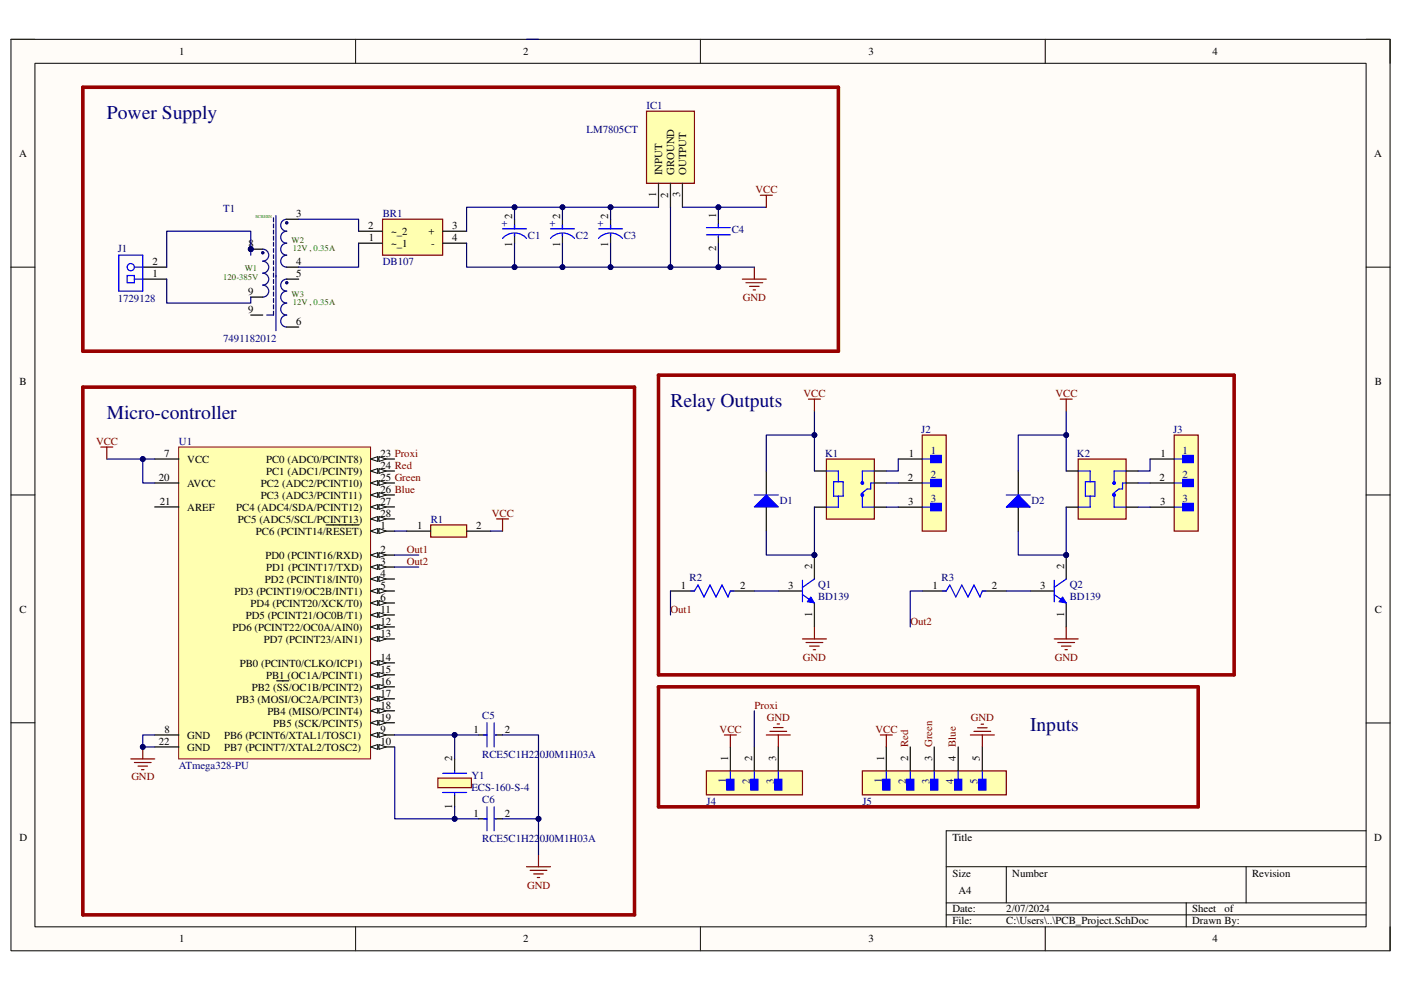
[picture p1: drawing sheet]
<svg xmlns="http://www.w3.org/2000/svg" width="297mm" height="210mm" viewBox="0 0 297 210" stroke-linecap="round" stroke-linejoin="round" font-family="sans-serif">
<path d="M2.3 8.3h292.4v193.3h-292.4z" fill-rule="evenodd" fill="#fffcf8"/>
<path d="M2.3 8.3h292.4v193.3h-292.4z" fill="none" stroke="#000" stroke-width=".21"/>
<path d="M7.4 13.4h282.2v183.1h-282.2z" fill-rule="evenodd" fill="#fffcf8"/>
<g fill="none" stroke="#000" stroke-width=".21">
<path d="M2.3 8.3h5.1M7.4 13.4h282.2v183.1h-282.2zM75.4 8.3v5.1M148.5 8.3v5.1M221.6 8.3v5.1M289.6 8.3h5.1v5.1M2.3 56.6h5.1M289.6 56.6h5.1M2.3 104.9h5.1M289.6 104.9h5.1M2.3 153.2h5.1M289.6 153.3h5.1"/>
<path d="M289.6 176.1h-89v20.4M75.4 196.5v5.1M148.5 196.5v5.1M200.6 183.8h89M200.6 191.4h89M200.6 194h89M213.4 183.8v7.6M221.6 196.5v5.1M251.5 191.4v5.1M264.2 183.8v7.6M294.7 196.5v5.1"/>
</g>
<circle cx="53.2" cy="52.8" r=".51" fill="#000080"/>
<circle cx="53.2" cy="52.8" r=".51" fill="none" stroke="#000080" stroke-width=".21"/>
<path d="M60.8 46.5a1.27 1.27 0 0 0-1.3 1.3 1.27 1.27 0 0 0 1.3 1.2 1.27 1.27 0 0 0-1.3 1.3 1.27 1.27 0 0 0 1.3 1.3 1.27 1.27 0 0 0-1.3 1.2 1.27 1.27 0 0 0 1.3 1.3 1.27 1.27 0 0 0-1.3 1.3 1.27 1.27 0 0 0 1.3 1.2" fill="none" stroke="#0c0087" stroke-width=".26"/>
<path d="M53.2 52.8h2.5" fill="none" stroke="#000" stroke-width=".26"/>
<circle cx="53.2" cy="52.8" r=".51" fill="#000080"/>
<circle cx="53.2" cy="52.8" r=".51" fill="none" stroke="#000080" stroke-width=".21"/>
<path d="M60.8 46.5h2.5M60.8 56.6h2.5M60.8 59.2h2.5M53.2 63h2.5M53.2 66.8h2.5M60.8 69.3h2.5" fill="none" stroke="#000" stroke-width=".26"/>
<path d="M55.7 52.8a1.27 1.27 0 0 1 1.3 1.3 1.27 1.27 0 0 1-1.3 1.3 1.27 1.27 0 0 1 1.3 1.2 1.27 1.27 0 0 1-1.3 1.3 1.27 1.27 0 0 1 1.3 1.3 1.27 1.27 0 0 1-1.3 1.3 1.27 1.27 0 0 1 1.3 1.2 1.27 1.27 0 0 1-1.3 1.3M60.8 59.2a1.27 1.27 0 0 0-1.3 1.3 1.27 1.27 0 0 0 1.3 1.2 1.27 1.27 0 0 0-1.3 1.3 1.27 1.27 0 0 0 1.3 1.3 1.27 1.27 0 0 0-1.3 1.2 1.27 1.27 0 0 0 1.3 1.3 1.27 1.27 0 0 0-1.3 1.3 1.27 1.27 0 0 0 1.3 1.2" fill="none" stroke="#0c0087" stroke-width=".26"/>
<g fill="none" stroke="#000080" stroke-width=".26">
<path d="M55.6 53.4h.2v.3h-.2zM58 46.2v.8M58 47.5v.8M58 48.8v.8M58 50.1v.8M58 51.4v.8M58 52.7v.8M58 54v.8M58 55.3v.8M58 56.6v.8M58 57.9v.9M58 59.3v.8"/>
<path d="M58.5 45.7v24.4M58 60.6v.8M58 61.9v.9M58 63.3v.8M58 64.6v.9M58 66v.8h-1.4"/>
<circle cx="55.7" cy="53.6" r=".21"/>
<circle cx="60.8" cy="59.9" r=".21"/>
<circle cx="60.8" cy="47.2" r=".21"/>
</g>
<path d="M81.1 46.5h12.7v7.6h-12.7z" fill-rule="evenodd" fill="#ffffb0"/>
<path d="M81.1 46.5h12.7v7.6h-12.7z" fill="none" stroke="#800000" stroke-width=".25"/>
<path d="M76 51.6h5.1M76 49h5.1" fill="none" stroke="#000" stroke-width=".26"/>
<path d="M93.8 51.6h5.1M93.8 49h5.1M109.1 46.5v2M109.1 49.5v2.1M119.2 46.5v2M119.2 49.5v2.1M129.5 46.5v2M129.5 49.5v2.1" fill="none" stroke="#000" stroke-width=".25"/>
<path d="M106.5 50.5l1-.7 1.3-.4 1.5 .2 .8 .4 .5 .5M106.5 48.5h5.1M109.1 47.8v.7M109.1 49.5v.5M116.7 50.5l1.2-.8 1-.3 1.6 .2 .8 .4 .5 .5M116.7 48.5h5.1M119.2 47.8v.7M119.2 49.5v.5M126.9 50.5l.8-.6 1.4-.5 1.6 .2 1.3 .9M126.9 48.5h5.1M129.5 47.8v.7M129.5 49.5v.5" fill="none" stroke="#00f" stroke-width=".25"/>
<path d="M137.1 23.6h10.1v15.3h-10.1z" fill-rule="evenodd" fill="#ffffb0"/>
<path d="M137.1 23.6h10.1v15.3h-10.1z" fill="none" stroke="#800000" stroke-width=".25"/>
<path d="M139.6 38.9v5M142.2 38.9v5M144.7 38.9v5M152.3 46.5v1.8M152.3 50v1.6" fill="none" stroke="#000" stroke-width=".25"/>
<path d="M149.8 48.3h5.1M149.8 49.8h5.1M152.3 47.5v.8M152.3 50v.3" fill="none" stroke="#00f" stroke-width=".25"/>
<path d="M30.3 59.2h5M30.3 56.6h5" fill="none" stroke="#000" stroke-width=".26"/>
<path d="M25.2 54.1h5.1v7.6h-5.1zM28.5 56.6h1.8M28.5 59.2h1.8" fill="none" stroke="#00f" stroke-width=".26"/>
<circle cx="27.7" cy="56.6" r=".76" fill="#fff"/>
<g fill="none" stroke="#00f" stroke-width=".26">
<path d="M27 58.4h1.5v1.5h-1.5z"/>
<circle cx="27.7" cy="56.6" r=".76"/>
</g>
<path d="M37.9 94.8h40.7v66.1h-40.7z" fill-rule="evenodd" fill="#ffffb0"/>
<path d="M37.9 94.8h40.7v66.1h-40.7z" fill="none" stroke="#800000" stroke-width=".21"/>
<path d="M78.6 112.6h5" fill="none" stroke="#000" stroke-width=".25"/>
<path d="M78.6 112.6l1.5-.5v1z" fill="#f8fcff"/>
<path d="M78.6 112.6l1.5-.5v1z" fill="none" stroke="#000" stroke-width=".21"/>
<path d="M80.3 112.1l1.6 .5-1.6 .5z" fill="#f8fcff"/>
<path d="M80.3 112.1l1.6 .5-1.6 .5z" fill="none" stroke="#000" stroke-width=".21"/>
<path d="M69.1 111.3h7M78.6 117.7h5" fill="none" stroke="#000" stroke-width=".25"/>
<path d="M78.6 117.7l1.5-.5v1z" fill="#f8fcff"/>
<path d="M78.6 117.7l1.5-.5v1z" fill="none" stroke="#000" stroke-width=".21"/>
<path d="M80.3 117.2l1.6 .5-1.6 .5z" fill="#f8fcff"/>
<path d="M80.3 117.2l1.6 .5-1.6 .5z" fill="none" stroke="#000" stroke-width=".21"/>
<path d="M78.6 120.2h5" fill="none" stroke="#000" stroke-width=".25"/>
<path d="M78.6 120.2l1.5-.5v1z" fill="#f8fcff"/>
<path d="M78.6 120.2l1.5-.5v1z" fill="none" stroke="#000" stroke-width=".21"/>
<path d="M80.3 119.7l1.6 .5-1.6 .5z" fill="#f8fcff"/>
<path d="M80.3 119.7l1.6 .5-1.6 .5z" fill="none" stroke="#000" stroke-width=".21"/>
<path d="M78.6 122.8h5" fill="none" stroke="#000" stroke-width=".25"/>
<path d="M78.6 122.8l1.5-.5v1z" fill="#f8fcff"/>
<path d="M78.6 122.8l1.5-.5v1z" fill="none" stroke="#000" stroke-width=".21"/>
<path d="M80.3 122.3l1.6 .5-1.6 .5z" fill="#f8fcff"/>
<path d="M80.3 122.3l1.6 .5-1.6 .5z" fill="none" stroke="#000" stroke-width=".21"/>
<path d="M78.6 125.3h5" fill="none" stroke="#000" stroke-width=".25"/>
<path d="M78.6 125.3l1.5-.5v1z" fill="#f8fcff"/>
<path d="M78.6 125.3l1.5-.5v1z" fill="none" stroke="#000" stroke-width=".21"/>
<path d="M80.3 124.8l1.6 .5-1.6 .5z" fill="#f8fcff"/>
<path d="M80.3 124.8l1.6 .5-1.6 .5z" fill="none" stroke="#000" stroke-width=".21"/>
<path d="M78.6 127.8h5" fill="none" stroke="#000" stroke-width=".25"/>
<path d="M78.6 127.8l1.5-.5v1.1z" fill="#f8fcff"/>
<path d="M78.6 127.8l1.5-.5v1.1z" fill="none" stroke="#000" stroke-width=".21"/>
<path d="M80.3 127.3l1.6 .5-1.6 .6z" fill="#f8fcff"/>
<path d="M80.3 127.3l1.6 .5-1.6 .6z" fill="none" stroke="#000" stroke-width=".21"/>
<path d="M32.8 97.3h5.1M32.8 155.8h5.1M78.6 155.8h5" fill="none" stroke="#000" stroke-width=".25"/>
<path d="M78.6 155.8l1.5-.5v1z" fill="#f8fcff"/>
<path d="M78.6 155.8l1.5-.5v1z" fill="none" stroke="#000" stroke-width=".21"/>
<path d="M80.3 155.3l1.6 .5-1.6 .5z" fill="#f8fcff"/>
<path d="M80.3 155.3l1.6 .5-1.6 .5z" fill="none" stroke="#000" stroke-width=".21"/>
<path d="M78.6 158.4h5" fill="none" stroke="#000" stroke-width=".25"/>
<path d="M78.6 158.4l1.5-.5v1z" fill="#f8fcff"/>
<path d="M78.6 158.4l1.5-.5v1z" fill="none" stroke="#000" stroke-width=".21"/>
<path d="M80.3 157.9l1.6 .5-1.6 .5z" fill="#f8fcff"/>
<path d="M80.3 157.9l1.6 .5-1.6 .5z" fill="none" stroke="#000" stroke-width=".21"/>
<path d="M78.6 130.4h5" fill="none" stroke="#000" stroke-width=".25"/>
<path d="M78.6 130.4l1.5-.5v1z" fill="#f8fcff"/>
<path d="M78.6 130.4l1.5-.5v1z" fill="none" stroke="#000" stroke-width=".21"/>
<path d="M80.3 129.9l1.6 .5-1.6 .5z" fill="#f8fcff"/>
<path d="M80.3 129.9l1.6 .5-1.6 .5z" fill="none" stroke="#000" stroke-width=".21"/>
<path d="M78.6 132.9h5" fill="none" stroke="#000" stroke-width=".25"/>
<path d="M78.6 132.9l1.5-.5v1z" fill="#f8fcff"/>
<path d="M78.6 132.9l1.5-.5v1z" fill="none" stroke="#000" stroke-width=".21"/>
<path d="M80.3 132.4l1.6 .5-1.6 .5z" fill="#f8fcff"/>
<path d="M80.3 132.4l1.6 .5-1.6 .5z" fill="none" stroke="#000" stroke-width=".21"/>
<path d="M78.6 135.5h5" fill="none" stroke="#000" stroke-width=".25"/>
<path d="M78.6 135.5l1.5-.5v1z" fill="#f8fcff"/>
<path d="M78.6 135.5l1.5-.5v1z" fill="none" stroke="#000" stroke-width=".21"/>
<path d="M80.3 135l1.6 .5-1.6 .5z" fill="#f8fcff"/>
<path d="M80.3 135l1.6 .5-1.6 .5z" fill="none" stroke="#000" stroke-width=".21"/>
<path d="M78.6 140.5h5" fill="none" stroke="#000" stroke-width=".25"/>
<path d="M78.6 140.5l1.5-.5v1.1z" fill="#f8fcff"/>
<path d="M78.6 140.5l1.5-.5v1.1z" fill="none" stroke="#000" stroke-width=".21"/>
<path d="M80.3 140l1.6 .5-1.6 .6z" fill="#f8fcff"/>
<path d="M80.3 140l1.6 .5-1.6 .6z" fill="none" stroke="#000" stroke-width=".21"/>
<path d="M78.6 143.1h5" fill="none" stroke="#000" stroke-width=".25"/>
<path d="M78.6 143.1l1.5-.5v1z" fill="#f8fcff"/>
<path d="M78.6 143.1l1.5-.5v1z" fill="none" stroke="#000" stroke-width=".21"/>
<path d="M80.3 142.6l1.6 .5-1.6 .5z" fill="#f8fcff"/>
<path d="M80.3 142.6l1.6 .5-1.6 .5z" fill="none" stroke="#000" stroke-width=".21"/>
<path d="M78.6 145.6h5" fill="none" stroke="#000" stroke-width=".25"/>
<path d="M78.6 145.6l1.5-.5v1z" fill="#f8fcff"/>
<path d="M78.6 145.6l1.5-.5v1z" fill="none" stroke="#000" stroke-width=".21"/>
<path d="M80.3 145.1l1.6 .5-1.6 .5z" fill="#f8fcff"/>
<path d="M80.3 145.1l1.6 .5-1.6 .5z" fill="none" stroke="#000" stroke-width=".21"/>
<path d="M58.7 144.4h2.5M78.6 148.2h5" fill="none" stroke="#000" stroke-width=".25"/>
<path d="M78.6 148.2l1.5-.5v1z" fill="#f8fcff"/>
<path d="M78.6 148.2l1.5-.5v1z" fill="none" stroke="#000" stroke-width=".21"/>
<path d="M80.3 147.7l1.6 .5-1.6 .5z" fill="#f8fcff"/>
<path d="M80.3 147.7l1.6 .5-1.6 .5z" fill="none" stroke="#000" stroke-width=".21"/>
<path d="M78.6 150.7h5" fill="none" stroke="#000" stroke-width=".25"/>
<path d="M78.6 150.7l1.5-.5v1z" fill="#f8fcff"/>
<path d="M78.6 150.7l1.5-.5v1z" fill="none" stroke="#000" stroke-width=".21"/>
<path d="M80.3 150.2l1.6 .5-1.6 .5z" fill="#f8fcff"/>
<path d="M80.3 150.2l1.6 .5-1.6 .5z" fill="none" stroke="#000" stroke-width=".21"/>
<path d="M78.6 153.2h5" fill="none" stroke="#000" stroke-width=".25"/>
<path d="M78.6 153.2l1.5-.5v1.1z" fill="#f8fcff"/>
<path d="M78.6 153.2l1.5-.5v1.1z" fill="none" stroke="#000" stroke-width=".21"/>
<path d="M80.3 152.7l1.6 .5-1.6 .6z" fill="#f8fcff"/>
<path d="M80.3 152.7l1.6 .5-1.6 .6z" fill="none" stroke="#000" stroke-width=".21"/>
<path d="M78.6 97.3h5M32.8 102.4h5.1M32.8 107.5h5.1M32.8 158.4h5.1" fill="none" stroke="#000" stroke-width=".25"/>
<path d="M78.6 97.3l1.5-.5v1z" fill="#f8fcff"/>
<path d="M78.6 97.3l1.5-.5v1z" fill="none" stroke="#000" stroke-width=".21"/>
<path d="M80.3 96.8l1.6 .5-1.6 .5z" fill="#f8fcff"/>
<path d="M80.3 96.8l1.6 .5-1.6 .5z" fill="none" stroke="#000" stroke-width=".21"/>
<path d="M78.6 99.9h5" fill="none" stroke="#000" stroke-width=".25"/>
<path d="M78.6 99.9l1.5-.5v1z" fill="#f8fcff"/>
<path d="M78.6 99.9l1.5-.5v1z" fill="none" stroke="#000" stroke-width=".21"/>
<path d="M80.3 99.4l1.6 .5-1.6 .5z" fill="#f8fcff"/>
<path d="M80.3 99.4l1.6 .5-1.6 .5z" fill="none" stroke="#000" stroke-width=".21"/>
<path d="M78.6 102.4h5" fill="none" stroke="#000" stroke-width=".25"/>
<path d="M78.6 102.4l1.5-.5v1z" fill="#f8fcff"/>
<path d="M78.6 102.4l1.5-.5v1z" fill="none" stroke="#000" stroke-width=".21"/>
<path d="M80.3 101.9l1.6 .5-1.6 .5z" fill="#f8fcff"/>
<path d="M80.3 101.9l1.6 .5-1.6 .5z" fill="none" stroke="#000" stroke-width=".21"/>
<path d="M78.6 104.9h5" fill="none" stroke="#000" stroke-width=".25"/>
<path d="M78.6 104.9l1.5-.5v1.1z" fill="#f8fcff"/>
<path d="M78.6 104.9l1.5-.5v1.1z" fill="none" stroke="#000" stroke-width=".21"/>
<path d="M80.3 104.4l1.6 .5-1.6 .6z" fill="#f8fcff"/>
<path d="M80.3 104.4l1.6 .5-1.6 .6z" fill="none" stroke="#000" stroke-width=".21"/>
<path d="M78.6 107.5h5" fill="none" stroke="#000" stroke-width=".25"/>
<path d="M78.6 107.5l1.5-.5v1z" fill="#f8fcff"/>
<path d="M78.6 107.5l1.5-.5v1z" fill="none" stroke="#000" stroke-width=".21"/>
<path d="M80.3 107l1.6 .5-1.6 .5z" fill="#f8fcff"/>
<path d="M80.3 107l1.6 .5-1.6 .5z" fill="none" stroke="#000" stroke-width=".21"/>
<path d="M78.6 110h5" fill="none" stroke="#000" stroke-width=".25"/>
<path d="M78.6 110l1.5-.5v1z" fill="#f8fcff"/>
<path d="M78.6 110l1.5-.5v1z" fill="none" stroke="#000" stroke-width=".21"/>
<path d="M80.3 109.5l1.6 .5-1.6 .5z" fill="#f8fcff"/>
<path d="M80.3 109.5l1.6 .5-1.6 .5z" fill="none" stroke="#000" stroke-width=".21"/>
<path d="M157.4 59.2h5.1M158.2 59.9h3.5M159.9 56.6v2.6M158.9 60.7h2M159.7 61.5h.5M30.3 158.4v2.5M27.7 160.9h5.1M28.5 161.7h3.5M29.2 162.4h2.1M30 163.2h.5" fill="none" stroke="#800000" stroke-width=".25"/>
<path d="M17.6 18.5v56" fill="none" stroke="#980000" stroke-width=".77"/>
<path d="M17.6 18.5h160.2v56h-160.2" fill="none" stroke="#980000" stroke-width=".76"/>
<circle cx="30.3" cy="158.4" r=".51" fill="#000080"/>
<circle cx="30.3" cy="158.4" r=".51" fill="none" stroke="#000080" stroke-width=".21"/>
<path d="M91.3 111.3h7.6v2.6h-7.6z" fill-rule="evenodd" fill="#ffffb0"/>
<path d="M91.3 111.3h7.6v2.6h-7.6z" fill="none" stroke="#800000" stroke-width=".25"/>
<path d="M86.2 112.6h5.1M98.9 112.6h5.1" fill="none" stroke="#000" stroke-width=".25"/>
<path d="M92.8 165h7.1v2h-7.1z" fill-rule="evenodd" fill="#ffffb0"/>
<path d="M92.8 165h7.1v2h-7.1zM111.6 183.8h5.1M112.4 184.5h3.5M113.2 185.3h2M113.9 186.1h.5M114.2 181.2v2.6" fill="none" stroke="#800000" stroke-width=".25"/>
<path d="M101.5 155.8h1.7M105 155.8h1.5M96.4 160.9v2.5M96.4 168.5v2.6M101.5 173.6h1.7M105 173.6h1.5" fill="none" stroke="#000" stroke-width=".25"/>
<path d="M102.5 155.8h.7M103.2 153.2v5.2M104.8 153.2v5.2M105 155.8h.3M93.8 168h5.1M93.8 164h5.1M96.4 163.4v.6M96.4 168v.5M102.5 173.6h.7M103.2 171.1v5M104.8 171.1v5M105 173.6h.3" fill="none" stroke="#00f" stroke-width=".25"/>
<path d="M17.6 82.1h116.9v111.9h-116.9z" fill="none" stroke="#980000" stroke-width=".76"/>
<path d="M175.2 97.3h10.2v12.8h-10.2z" fill-rule="evenodd" fill="#ffffb0"/>
<path d="M175.2 97.3h10.2v12.8h-10.2z" fill="none" stroke="#800000" stroke-width=".25"/>
<g fill="none" stroke="#00f" stroke-width=".25">
<path d="M175.2 99.9h2.6v2.3M185.4 99.9h-2.6v2.5M176.7 102.2h2.1v3h-2.1zM177.8 105.2v2.3h-2.6M182.8 104.9v2.6h2.6M185.4 102.4h-.8v1.3h-.7l-1.3 1"/>
<circle cx="182.8" cy="102.4" r=".25"/>
<circle cx="182.8" cy="105" r=".25"/>
</g>
<path d="M162.5 99.9v5M172.7 99.9h2.5M185.4 99.9h2.5M162.5 107.5v5.1M172.7 107.5h2.5M185.4 107.5h2.5M185.4 102.4h2.5" fill="none" stroke="#000" stroke-width=".25"/>
<path d="M159.9 107.5l2.6-2.6 2.5 2.6z" fill="#00f"/>
<path d="M159.9 107.5l2.6-2.6 2.5 2.6zM159.9 104.9h5.1" fill="none" stroke="#00f" stroke-width=".25"/>
<circle cx="172.7" cy="117.7" r=".5" fill="#000080"/>
<circle cx="172.7" cy="117.7" r=".5" fill="none" stroke="#000080" stroke-width=".21"/>
<path d="M172.7 117.7v5.1" fill="none" stroke="#000" stroke-width=".25"/>
<circle cx="172.7" cy="117.7" r=".5" fill="#000080"/>
<circle cx="172.7" cy="117.7" r=".5" fill="none" stroke="#000080" stroke-width=".21"/>
<path d="M165 125.3h5.1M172.7 127.8v5.1" fill="none" stroke="#000" stroke-width=".25"/>
<path d="M170.1 126.1l2.6 1.7M170.1 123v4.6M172.7 122.8l-2.6 1.7" fill="none" stroke="#00f" stroke-width=".25"/>
<path d="M171.9 126.6l.8 1.2-1.5-.2z" fill="#00f"/>
<path d="M171.9 126.6l.8 1.2-1.5-.2z" fill="none" stroke="#00f" stroke-width=".21"/>
<path d="M142.2 125.3h5M154.9 125.3h5" fill="none" stroke="#000" stroke-width=".25"/>
<path d="M146.5 125.3h.7l.8-1.3 1.3 2.6 1.2-2.6 1.3 2.6 1.3-2.6 1.2 2.6 .6-1.3h.7" fill="none" stroke="#00f" stroke-width=".25"/>
<path d="M195.5 92.2h5.1v20.4h-5.1z" fill-rule="evenodd" fill="#ffffb0"/>
<path d="M195.5 92.2h5.1v20.4h-5.1z" fill="none" stroke="#800000" stroke-width=".25"/>
<path d="M197.3 96.6h2.3v1.5h-2.3z" fill-rule="evenodd" fill="#00f"/>
<path d="M195.5 97.3h1.8M197.3 96.6h2.3v1.5h-2.3z" fill="none" stroke="#00f" stroke-width=".25"/>
<path d="M197.3 101.6h2.3v1.6h-2.3z" fill-rule="evenodd" fill="#00f"/>
<path d="M195.5 102.4h1.8M197.3 101.6h2.3v1.6h-2.3z" fill="none" stroke="#00f" stroke-width=".25"/>
<path d="M197.3 106.7h2.3v1.6h-2.3z" fill-rule="evenodd" fill="#00f"/>
<path d="M195.5 107.5h1.8M197.3 106.7h2.3v1.6h-2.3z" fill="none" stroke="#00f" stroke-width=".25"/>
<path d="M190.5 97.3h5M190.5 102.4h5M190.5 107.5h5" fill="none" stroke="#000" stroke-width=".25"/>
<path d="M53.2 54.1v-5.1h-17.9v7.6M63.3 46.5h12.7v2.5M76 51.6v5h-12.7" fill="none" stroke="#000080" stroke-width=".26"/>
<circle cx="53.2" cy="52.8" r=".51" fill="#000080"/>
<circle cx="53.2" cy="52.8" r=".51" fill="none" stroke="#000080" stroke-width=".21"/>
<path d="M35.3 59.2v5.1h17.9v-1.3" fill="none" stroke="#000080" stroke-width=".26"/>
<path d="M109.1 46.5v-2.6h-10.2v5.1" fill="none" stroke="#000080" stroke-width=".25"/>
<circle cx="109.1" cy="43.9" r=".51" fill="#000080"/>
<circle cx="109.1" cy="43.9" r=".51" fill="none" stroke="#000080" stroke-width=".21"/>
<path d="M109.1 43.9h10.1v2.6" fill="none" stroke="#000080" stroke-width=".25"/>
<circle cx="109.1" cy="43.9" r=".51" fill="#000080"/>
<circle cx="109.1" cy="43.9" r=".51" fill="none" stroke="#000080" stroke-width=".21"/>
<circle cx="119.3" cy="43.9" r=".51" fill="#000080"/>
<circle cx="119.3" cy="43.9" r=".51" fill="none" stroke="#000080" stroke-width=".21"/>
<path d="M119.2 43.9h10.3v2.6" fill="none" stroke="#000080" stroke-width=".25"/>
<circle cx="119.3" cy="43.9" r=".51" fill="#000080"/>
<circle cx="119.3" cy="43.9" r=".51" fill="none" stroke="#000080" stroke-width=".21"/>
<circle cx="129.4" cy="43.9" r=".5" fill="#000080"/>
<circle cx="129.4" cy="43.9" r=".5" fill="none" stroke="#000080" stroke-width=".21"/>
<path d="M98.9 51.6v5h10.2v-5" fill="none" stroke="#000080" stroke-width=".25"/>
<circle cx="109.1" cy="56.6" r=".51" fill="#000080"/>
<circle cx="109.1" cy="56.6" r=".51" fill="none" stroke="#000080" stroke-width=".21"/>
<path d="M119.2 51.6v5h-10.1" fill="none" stroke="#000080" stroke-width=".25"/>
<circle cx="109.1" cy="56.6" r=".51" fill="#000080"/>
<circle cx="109.1" cy="56.6" r=".51" fill="none" stroke="#000080" stroke-width=".21"/>
<circle cx="119.3" cy="56.6" r=".51" fill="#000080"/>
<circle cx="119.3" cy="56.6" r=".51" fill="none" stroke="#000080" stroke-width=".21"/>
<path d="M129.5 51.6v5h-10.3" fill="none" stroke="#000080" stroke-width=".25"/>
<circle cx="119.3" cy="56.6" r=".51" fill="#000080"/>
<circle cx="119.3" cy="56.6" r=".51" fill="none" stroke="#000080" stroke-width=".21"/>
<circle cx="129.4" cy="56.6" r=".5" fill="#000080"/>
<circle cx="129.4" cy="56.6" r=".5" fill="none" stroke="#000080" stroke-width=".21"/>
<path d="M129.5 43.9h10.1" fill="none" stroke="#000080" stroke-width=".25"/>
<circle cx="129.4" cy="43.9" r=".5" fill="#000080"/>
<circle cx="129.4" cy="43.9" r=".5" fill="none" stroke="#000080" stroke-width=".21"/>
<path d="M142.2 43.9v12.7h-12.7" fill="none" stroke="#000080" stroke-width=".25"/>
<circle cx="129.4" cy="56.6" r=".5" fill="#000080"/>
<circle cx="129.4" cy="56.6" r=".5" fill="none" stroke="#000080" stroke-width=".21"/>
<circle cx="142.2" cy="56.6" r=".51" fill="#000080"/>
<circle cx="142.2" cy="56.6" r=".51" fill="none" stroke="#000080" stroke-width=".21"/>
<path d="M144.7 43.9h7.6v2.6" fill="none" stroke="#000080" stroke-width=".25"/>
<circle cx="152.3" cy="43.9" r=".51" fill="#000080"/>
<circle cx="152.3" cy="43.9" r=".51" fill="none" stroke="#000080" stroke-width=".21"/>
<path d="M152.3 51.6v5h-10.1" fill="none" stroke="#000080" stroke-width=".25"/>
<circle cx="142.2" cy="56.6" r=".51" fill="#000080"/>
<circle cx="142.2" cy="56.6" r=".51" fill="none" stroke="#000080" stroke-width=".21"/>
<circle cx="152.3" cy="56.6" r=".51" fill="#000080"/>
<circle cx="152.3" cy="56.6" r=".51" fill="none" stroke="#000080" stroke-width=".21"/>
<path d="M152.3 43.9h10.2" fill="none" stroke="#000080" stroke-width=".25"/>
<circle cx="152.3" cy="43.9" r=".51" fill="#000080"/>
<circle cx="152.3" cy="43.9" r=".51" fill="none" stroke="#000080" stroke-width=".21"/>
<path d="M152.3 56.6h7.6" fill="none" stroke="#000080" stroke-width=".25"/>
<circle cx="152.3" cy="56.6" r=".51" fill="#000080"/>
<circle cx="152.3" cy="56.6" r=".51" fill="none" stroke="#000080" stroke-width=".21"/>
<path d="M111.6 8.3h2.6M32.8 97.3h-2.5v5.1h2.5" fill="none" stroke="#000080" stroke-width=".25"/>
<circle cx="30.3" cy="97.3" r=".51" fill="#000080"/>
<circle cx="30.3" cy="97.3" r=".51" fill="none" stroke="#000080" stroke-width=".21"/>
<path d="M22.6 97.3h7.7" fill="none" stroke="#000080" stroke-width=".25"/>
<circle cx="30.3" cy="97.3" r=".51" fill="#000080"/>
<circle cx="30.3" cy="97.3" r=".51" fill="none" stroke="#000080" stroke-width=".21"/>
<path d="M32.8 155.8h-2.5v2.6h2.5" fill="none" stroke="#000080" stroke-width=".25"/>
<circle cx="30.3" cy="158.4" r=".51" fill="#000080"/>
<circle cx="30.3" cy="158.4" r=".51" fill="none" stroke="#000080" stroke-width=".21"/>
<path d="M83.6 112.6h2.6M104 112.6h2.5M106.5 155.8h7.7v17.8h-7.7" fill="none" stroke="#000080" stroke-width=".25"/>
<circle cx="114.2" cy="173.6" r=".51" fill="#000080"/>
<circle cx="114.2" cy="173.6" r=".51" fill="none" stroke="#000080" stroke-width=".21"/>
<path d="M114.2 173.6v7.6" fill="none" stroke="#000080" stroke-width=".25"/>
<circle cx="114.2" cy="173.6" r=".51" fill="#000080"/>
<circle cx="114.2" cy="173.6" r=".51" fill="none" stroke="#000080" stroke-width=".21"/>
<path d="M83.6 155.8h17.9" fill="none" stroke="#000080" stroke-width=".25"/>
<circle cx="96.4" cy="155.8" r=".5" fill="#000080"/>
<circle cx="96.4" cy="155.8" r=".5" fill="none" stroke="#000080" stroke-width=".21"/>
<path d="M96.4 171.1v2.5" fill="none" stroke="#000080" stroke-width=".25"/>
<circle cx="96.4" cy="173.6" r=".51" fill="#000080"/>
<circle cx="96.4" cy="173.6" r=".51" fill="none" stroke="#000080" stroke-width=".21"/>
<path d="M96.4 155.8v5.1" fill="none" stroke="#000080" stroke-width=".25"/>
<circle cx="96.4" cy="155.8" r=".5" fill="#000080"/>
<circle cx="96.4" cy="155.8" r=".5" fill="none" stroke="#000080" stroke-width=".21"/>
<path d="M83.7 158.4v15.2h17.8" fill="none" stroke="#000080" stroke-width=".25"/>
<circle cx="96.4" cy="173.6" r=".51" fill="#000080"/>
<circle cx="96.4" cy="173.6" r=".51" fill="none" stroke="#000080" stroke-width=".21"/>
<path d="M162.5 99.9v-7.7h10.2v7.7" fill="none" stroke="#000080" stroke-width=".25"/>
<circle cx="172.7" cy="92.2" r=".51" fill="#000080"/>
<circle cx="172.7" cy="92.2" r=".51" fill="none" stroke="#000080" stroke-width=".21"/>
<path d="M172.7 87.2v5" fill="none" stroke="#000080" stroke-width=".25"/>
<circle cx="172.7" cy="92.2" r=".51" fill="#000080"/>
<circle cx="172.7" cy="92.2" r=".51" fill="none" stroke="#000080" stroke-width=".21"/>
<path d="M172.7 107.5v10.2h-10.2v-5.1" fill="none" stroke="#000080" stroke-width=".25"/>
<circle cx="172.7" cy="117.7" r=".5" fill="#000080"/>
<circle cx="172.7" cy="117.7" r=".5" fill="none" stroke="#000080" stroke-width=".21"/>
<path d="M190.5 97.3v2.6h-2.6M187.9 102.4h2.6M187.9 107.5h2.6M159.9 125.3h5.1" fill="none" stroke="#000080" stroke-width=".25"/>
<path d="M170.1 135.5h5.1M170.9 136.2h3.6M171.7 137h2M172.4 137.8h.5M172.7 132.9v2.6" fill="none" stroke="#800000" stroke-width=".25"/>
<path d="M228.6 97.3h10.2v12.8h-10.2z" fill-rule="evenodd" fill="#ffffb0"/>
<path d="M228.6 97.3h10.2v12.8h-10.2z" fill="none" stroke="#800000" stroke-width=".25"/>
<g fill="none" stroke="#00f" stroke-width=".25">
<path d="M228.6 99.9h2.5v2.3M238.8 99.9h-2.6v2.5M230.1 102.2h2.1v3h-2.1zM231.1 105.2v2.3h-2.5M236.2 104.9v2.6h2.6M238.8 102.4h-.8v1.3h-.8l-1.2 1"/>
<circle cx="236.2" cy="104.9" r=".26"/>
<circle cx="236.2" cy="102.4" r=".26"/>
</g>
<path d="M215.9 99.9v5M226.1 99.9h2.5M238.8 99.9h2.5M215.9 107.5v5.1M226.1 107.5h2.5M238.8 107.5h2.5M238.8 102.4h2.5" fill="none" stroke="#000" stroke-width=".25"/>
<path d="M215.9 104.9l2.5 2.6h-5z" fill="#00f"/>
<path d="M213.4 104.9h5M215.9 104.9l2.5 2.6h-5z" fill="none" stroke="#00f" stroke-width=".25"/>
<circle cx="226.1" cy="117.7" r=".51" fill="#000080"/>
<circle cx="226.1" cy="117.7" r=".51" fill="none" stroke="#000080" stroke-width=".21"/>
<path d="M226.1 117.7v5.1" fill="none" stroke="#000" stroke-width=".25"/>
<circle cx="226.1" cy="117.7" r=".51" fill="#000080"/>
<circle cx="226.1" cy="117.7" r=".51" fill="none" stroke="#000080" stroke-width=".21"/>
<path d="M218.4 125.3h5.1M226.1 127.8v5.1" fill="none" stroke="#000" stroke-width=".25"/>
<path d="M223.5 126.1l2.6 1.7M223.5 123v4.6M226.1 122.8l-2.6 1.7" fill="none" stroke="#00f" stroke-width=".25"/>
<path d="M225.3 126.6l.8 1.2-1.6-.2z" fill="#00f"/>
<path d="M225.3 126.6l.8 1.2-1.6-.2z" fill="none" stroke="#00f" stroke-width=".21"/>
<path d="M195.5 125.3h5.1M208.3 125.3h5.1" fill="none" stroke="#000" stroke-width=".25"/>
<path d="M199.9 125.3h.7l.8-1.3 1.2 2.6 1.3-2.6 1.3 2.6 1.3-2.6 1.3 2.6 .5-1.3h.7" fill="none" stroke="#00f" stroke-width=".25"/>
<path d="M249 92.2h5v20.4h-5z" fill-rule="evenodd" fill="#ffffb0"/>
<path d="M249 92.2h5v20.4h-5z" fill="none" stroke="#800000" stroke-width=".25"/>
<path d="M250.7 96.6h2.3v1.5h-2.3z" fill-rule="evenodd" fill="#00f"/>
<path d="M249 97.3h1.7M250.7 96.6h2.3v1.5h-2.3z" fill="none" stroke="#00f" stroke-width=".25"/>
<path d="M250.7 101.6h2.3v1.6h-2.3z" fill-rule="evenodd" fill="#00f"/>
<path d="M249 102.4h1.7M250.7 101.6h2.3v1.6h-2.3z" fill="none" stroke="#00f" stroke-width=".25"/>
<path d="M250.7 106.7h2.3v1.6h-2.3z" fill-rule="evenodd" fill="#00f"/>
<path d="M249 107.5h1.7M250.7 106.7h2.3v1.6h-2.3z" fill="none" stroke="#00f" stroke-width=".25"/>
<path d="M243.8 97.3h5.2M243.8 102.4h5.2M243.8 107.5h5.2" fill="none" stroke="#000" stroke-width=".25"/>
<path d="M215.9 99.9v-7.7h10.2v7.7" fill="none" stroke="#000080" stroke-width=".25"/>
<circle cx="226.1" cy="92.2" r=".51" fill="#000080"/>
<circle cx="226.1" cy="92.2" r=".51" fill="none" stroke="#000080" stroke-width=".21"/>
<path d="M226.1 87.2v5" fill="none" stroke="#000080" stroke-width=".25"/>
<circle cx="226.1" cy="92.2" r=".51" fill="#000080"/>
<circle cx="226.1" cy="92.2" r=".51" fill="none" stroke="#000080" stroke-width=".21"/>
<path d="M226.1 107.5v10.2h-10.2v-5.1" fill="none" stroke="#000080" stroke-width=".25"/>
<circle cx="226.1" cy="117.7" r=".51" fill="#000080"/>
<circle cx="226.1" cy="117.7" r=".51" fill="none" stroke="#000080" stroke-width=".21"/>
<path d="M243.8 97.3v2.6h-2.5M83.6 117.7h5.2M241.3 102.4h2.5M241.3 107.5h2.5M83.6 120.2h5.2M142.2 125.3v5.1M195.5 125.3h-2.5v7.6M213.4 125.3h5" fill="none" stroke="#000080" stroke-width=".25"/>
<path d="M223.5 135.5h5.1M224.3 136.2h3.5M225 137h2.1M225.8 137.8h.5M226.1 132.9v2.6" fill="none" stroke="#800000" stroke-width=".25"/>
<path d="M139.6 79.5h122.1v63.6h-122.1z" fill="none" stroke="#980000" stroke-width=".76"/>
<path d="M149.8 163.4h20.3v5.1h-20.3z" fill-rule="evenodd" fill="#ffffb0"/>
<path d="M149.8 163.4h20.3v5.1h-20.3z" fill="none" stroke="#800000" stroke-width=".25"/>
<path d="M154.1 165.2h1.5v2.3h-1.5z" fill-rule="evenodd" fill="#00f"/>
<path d="M154.1 165.2h1.5v2.3h-1.5zM154.9 163.4v1.8" fill="none" stroke="#00f" stroke-width=".25"/>
<path d="M159.2 165.2h1.5v2.3h-1.5z" fill-rule="evenodd" fill="#00f"/>
<path d="M159.2 165.2h1.5v2.3h-1.5zM159.9 163.4v1.8" fill="none" stroke="#00f" stroke-width=".25"/>
<path d="M164.2 165.2h1.6v2.3h-1.6z" fill-rule="evenodd" fill="#00f"/>
<path d="M164.2 165.2h1.6v2.3h-1.6zM165 163.4v1.8" fill="none" stroke="#00f" stroke-width=".25"/>
<path d="M154.9 158.4v5M159.9 158.4v5M165 158.4v5" fill="none" stroke="#000" stroke-width=".25"/>
<path d="M182.8 163.4h30.6v5.1h-30.6z" fill-rule="evenodd" fill="#ffffb0"/>
<path d="M182.8 163.4h30.6v5.1h-30.6z" fill="none" stroke="#800000" stroke-width=".25"/>
<path d="M187.2 165.2h1.5v2.3h-1.5z" fill-rule="evenodd" fill="#00f"/>
<path d="M187.2 165.2h1.5v2.3h-1.5zM187.9 163.4v1.8" fill="none" stroke="#00f" stroke-width=".25"/>
<path d="M192.2 165.2h1.6v2.3h-1.6z" fill-rule="evenodd" fill="#00f"/>
<path d="M192.2 165.2h1.6v2.3h-1.6zM193 163.4v1.8" fill="none" stroke="#00f" stroke-width=".25"/>
<path d="M197.3 165.2h1.5v2.3h-1.5z" fill-rule="evenodd" fill="#00f"/>
<path d="M197.3 165.2h1.5v2.3h-1.5zM198.1 163.4v1.8" fill="none" stroke="#00f" stroke-width=".25"/>
<path d="M202.4 165.2h1.5v2.3h-1.5z" fill-rule="evenodd" fill="#00f"/>
<path d="M202.4 165.2h1.5v2.3h-1.5zM203.2 163.4v1.8" fill="none" stroke="#00f" stroke-width=".25"/>
<path d="M207.5 165.2h1.5v2.3h-1.5z" fill-rule="evenodd" fill="#00f"/>
<path d="M207.5 165.2h1.5v2.3h-1.5zM208.3 163.4v1.8" fill="none" stroke="#00f" stroke-width=".25"/>
<path d="M187.9 158.4v5M193 158.4v5M198.1 158.4v5M203.2 158.4v5M208.3 158.4v5" fill="none" stroke="#000" stroke-width=".25"/>
<g fill="none" stroke="#800000" stroke-width=".25">
<path d="M161.2 41.4h2.5M162.5 41.4v2.5M21.4 94.8h2.5M22.6 94.8v2.5M171.4 84.6h2.5M172.7 84.6v2.6M224.8 84.6h2.5M226.1 84.6v2.6M105.3 110h2.5M106.5 110v2.6M153.6 155.8h2.5M154.9 155.8v2.6"/>
<path d="M162.5 155.8h5.1M163.2 155.1h3.6M164 154.3h2M164.8 153.5h.5M165 155.8v2.6M186.6 155.8h2.6M187.9 155.8v2.6M205.7 155.8h5.1M206.5 155.1h3.6M207.3 154.3h2M208 153.5h.5M208.3 155.8v2.6"/>
</g>
<path d="M159.9 150.7v7.7" fill="none" stroke="#000080" stroke-width=".25"/>
<path d="M139.6 145.6h114.4v25.5h-114.4z" fill="none" stroke="#980000" stroke-width=".76"/>
<g font-size="4.1" fill="#000080">
<text x="22.6" y="25.3">Power Supply</text>
<text x="22.6" y="88.8">Micro-controller</text>
<text x="142.2" y="86.3">Relay Outputs</text>
<text x="218.4" y="154.9">Inputs</text>
</g>
<g font-size="2.3">
<text x="38" y="11.7">1</text>
<text x="110.9" y="11.7">2</text>
<text x="184.1" y="11.7">3</text>
<text x="257.1" y="11.7">4</text>
<text x="4.1" y="33.3">A</text>
<text x="291.4" y="33.3">A</text>
<text x="139.1" y="41.8" transform="rotate(-90 139.1 41.8)">1</text>
<text x="140.4" y="37.1" transform="rotate(-90 140.4 37.1)">INPUT</text>
<text x="141.7" y="42" transform="rotate(-90 141.7 42)">2</text>
<text x="143" y="37.1" transform="rotate(-90 143 37.1)">GROUND</text>
<text x="144.2" y="41.9" transform="rotate(-90 144.2 41.9)">3</text>
<text x="145.5" y="37.1" transform="rotate(-90 145.5 37.1)">OUTPUT</text>
<text x="62.8" y="46">3</text>
<text x="108.6" y="46.5" transform="rotate(-90 108.6 46.5)">2</text>
<text x="118.8" y="46.5" transform="rotate(-90 118.8 46.5)">2</text>
<text x="128.9" y="46.5" transform="rotate(-90 128.9 46.5)">2</text>
<text x="151.8" y="46.2" transform="rotate(-90 151.8 46.2)">1</text>
<text x="52.7" y="52.4">8</text>
<text x="78.1" y="48.6">2</text>
<text x="78.2" y="51.1">1</text>
<text x="82.9" y="52.4">~_1</text>
<text x="82.9" y="49.8">~_2</text>
<text x="90.8" y="49.8">+</text>
<text x="91.4" y="52.4">-</text>
<text x="95.9" y="51.1">4</text>
<text x="95.9" y="48.6">3</text>
<text x="108.6" y="52.5" transform="rotate(-90 108.6 52.5)">1</text>
<text x="118.8" y="52.5" transform="rotate(-90 118.8 52.5)">1</text>
<text x="128.9" y="52.5" transform="rotate(-90 128.9 52.5)">1</text>
<text x="151.8" y="53.1" transform="rotate(-90 151.8 53.1)">2</text>
<text x="32.3" y="58.7">1</text>
<text x="32.3" y="56.2">2</text>
<text x="62.8" y="56.2">4</text>
<text x="62.8" y="58.7">5</text>
<text x="52.6" y="62.5">9</text>
<text x="52.6" y="66.3">9</text>
<text x="62.8" y="68.9">6</text>
<text x="4.1" y="81.6">B</text>
<text x="291.5" y="81.6">B</text>
<text x="33.7" y="101.9">20</text>
<text x="34.8" y="96.9">7</text>
<text x="39.7" y="98.1">VCC</text>
<text x="56.4" y="98.1">PC0 (ADC0/PCINT8)</text>
<text x="56.4" y="100.7">PC1 (ADC1/PCINT9)</text>
<text x="80.6" y="96.9">23 Proxi</text>
<text x="80.6" y="99.4">24 Red</text>
<text x="80.6" y="101.9">25 Green</text>
<text x="192.5" y="101.9">2</text>
<text x="192.7" y="96.9">1</text>
<text x="245.9" y="101.9">2</text>
<text x="246" y="96.9">1</text>
<text x="33.9" y="107">21</text>
<text x="39.7" y="103.2">AVCC</text>
<text x="55.3" y="103.2">PC2 (ADC2/PCINT10)</text>
<text x="55.3" y="105.7">PC3 (ADC3/PCINT11)</text>
<text x="80.6" y="107">27</text>
<text x="80.6" y="104.5">26 Blue</text>
<text x="192.6" y="107">3</text>
<text x="246" y="107">3</text>
<text x="39.7" y="108.3">AREF</text>
<text x="50.1" y="108.3">PC4 (ADC4/SDA/PCINT12)</text>
<text x="50.5" y="110.8">PC5 (ADC5/SCL/PCINT13)</text>
<text x="54.3" y="113.4">PC6 (PCINT14/RESET)</text>
<text x="80.6" y="112.1">1</text>
<text x="80.6" y="109.6">28</text>
<text x="88.4" y="112.1">1</text>
<text x="101" y="112.1">2</text>
<text x="56.3" y="118.4">PD0 (PCINT16/RXD)</text>
<text x="80.6" y="117.2">2</text>
<text x="80.6" y="119.7">3</text>
<text x="56.2" y="123.5">PD2 (PCINT18/INT0)</text>
<text x="56.4" y="121">PD1 (PCINT17/TXD)</text>
<text x="80.6" y="122.3">4</text>
<text x="80.6" y="124.8">5</text>
<text x="144.4" y="124.8">1</text>
<text x="156.9" y="124.8">2</text>
<text x="167.1" y="124.8">3</text>
<text x="172.2" y="120.7" transform="rotate(-90 172.2 120.7)">2</text>
<text x="197.7" y="124.8">1</text>
<text x="210.3" y="124.8">2</text>
<text x="220.6" y="124.8">3</text>
<text x="225.6" y="120.7" transform="rotate(-90 225.6 120.7)">2</text>
<text x="4.1" y="129.9">C</text>
<text x="49.7" y="126.1">PD3 (PCINT19/OC2B/INT1)</text>
<text x="52.1" y="131.2">PD5 (PCINT21/OC0B/T1)</text>
<text x="53.1" y="128.7">PD4 (PCINT20/XCK/T0)</text>
<text x="80.6" y="127.4">6</text>
<text x="80.6" y="129.9">11</text>
<text x="172.2" y="130.8" transform="rotate(-90 172.2 130.8)">1</text>
<text x="225.6" y="130.8" transform="rotate(-90 225.6 130.8)">1</text>
<text x="291.5" y="129.9">C</text>
<text x="49.3" y="133.7">PD6 (PCINT22/OC0A/AIN0)</text>
<text x="55.9" y="136.3">PD7 (PCINT23/AIN1)</text>
<text x="80.6" y="132.5">12</text>
<text x="80.6" y="135">13</text>
<text x="50.8" y="141.4">PB0 (PCINT0/CLKO/ICP1)</text>
<text x="56.4" y="143.9">PB1 (OC1A/PCINT1)</text>
<text x="80.6" y="140.1">14</text>
<text x="80.6" y="142.6">15</text>
<text x="50.1" y="149">PB3 (MOSI/OC2A/PCINT3)</text>
<text x="53.4" y="146.4">PB2 (SS/OC1B/PCINT2)</text>
<text x="80.6" y="147.7">17</text>
<text x="80.6" y="145.2">16</text>
<text x="34.9" y="155.3">8</text>
<text x="56.7" y="151.5">PB4 (MISO/PCINT4)</text>
<text x="58" y="154.1">PB5 (SCK/PCINT5)</text>
<text x="80.6" y="155.3">9</text>
<text x="80.6" y="152.8">19</text>
<text x="80.6" y="150.2">18</text>
<text x="100.4" y="155.3">1</text>
<text x="107.1" y="155.3">2</text>
<text x="33.7" y="157.9">22</text>
<text x="39.7" y="156.6">GND</text>
<text x="39.7" y="159.1">GND</text>
<text x="47.5" y="156.6">PB6 (PCINT6/XTAL1/TOSC1)</text>
<text x="47.5" y="159.1">PB7 (PCINT7/XTAL2/TOSC2)</text>
<text x="80.6" y="157.9">10</text>
<text x="95.9" y="161.4" transform="rotate(-90 95.9 161.4)">2</text>
<text x="154.4" y="161.4" transform="rotate(-90 154.4 161.4)">1</text>
<text x="159.5" y="161.4" transform="rotate(-90 159.5 161.4)">2</text>
<text x="164.5" y="161.4" transform="rotate(-90 164.5 161.4)">3</text>
<text x="187.4" y="161.4" transform="rotate(-90 187.4 161.4)">1</text>
<text x="192.5" y="161.4" transform="rotate(-90 192.5 161.4)">2</text>
<text x="197.6" y="161.4" transform="rotate(-90 197.6 161.4)">3</text>
<text x="202.7" y="161.4" transform="rotate(-90 202.7 161.4)">4</text>
<text x="207.8" y="161.4" transform="rotate(-90 207.8 161.4)">5</text>
<text x="95.9" y="171.4" transform="rotate(-90 95.9 171.4)">1</text>
<text x="100.4" y="173.1">1</text>
<text x="107.1" y="173.1">2</text>
<text x="4.1" y="178.2">D</text>
<text x="201.9" y="178.2">Title</text>
<text x="291.4" y="178.2">D</text>
<text x="201.9" y="185.8">Size</text>
<text x="214.6" y="185.8">Number</text>
<text x="265.5" y="185.8">Revision</text>
<text x="203.2" y="189.7">A4</text>
<text x="201.9" y="193.5">Date:</text>
<text x="201.9" y="196">File:</text>
<text x="213.4" y="196">C:\Users\..\PCB_Project.SchDoc</text>
<text x="213.4" y="193.5">2/07/2024</text>
<text x="252.8" y="193.5">Sheet</text>
<text x="252.8" y="196">Drawn By:</text>
<text x="259.6" y="193.5">of</text>
<text x="38" y="199.8">1</text>
<text x="110.9" y="199.8">2</text>
<text x="184.1" y="199.8">3</text>
<text x="257.1" y="199.8">4</text>
</g>
<g font-size="2.3" fill="#000080">
<text x="137.1" y="23.1">IC1</text>
<text x="124.4" y="28.2">LM7805CT</text>
<text x="47.3" y="45">T1</text>
<text x="81.1" y="46">BR1</text>
<text x="25" y="53.4">J1</text>
<text x="106.3" y="48">+</text>
<text x="111.9" y="50.6">C1</text>
<text x="116.5" y="48">+</text>
<text x="122.1" y="50.6">C2</text>
<text x="126.7" y="48">+</text>
<text x="132.2" y="50.6">C3</text>
<text x="155.1" y="49.3">C4</text>
<text x="81.1" y="56.2">DB107</text>
<text x="25" y="64.1">1729128</text>
<text x="47.3" y="72.4">7491182012</text>
<text x="37.9" y="94.3">U1</text>
<text x="195.3" y="91.8">J2</text>
<text x="248.7" y="91.8">J3</text>
<text x="175" y="96.9">K1</text>
<text x="197.4" y="96.4">1</text>
<text x="197.4" y="101.4">2</text>
<text x="228.3" y="96.9">K2</text>
<text x="250.7" y="96.4">1</text>
<text x="250.7" y="101.4">2</text>
<text x="165.3" y="106.8">D1</text>
<text x="197.4" y="106.5">3</text>
<text x="218.7" y="106.8">D2</text>
<text x="250.7" y="106.5">3</text>
<text x="91.3" y="110.8">R1</text>
<text x="146.2" y="123.3">R2</text>
<text x="173.4" y="124.6">Q1</text>
<text x="199.6" y="123.3">R3</text>
<text x="226.8" y="124.6">Q2</text>
<text x="173.4" y="127.1">BD139</text>
<text x="226.8" y="127.1">BD139</text>
<text x="102.2" y="152.5">C5</text>
<text x="102.2" y="160.7">RCE5C1H220J0M1H03A</text>
<text x="37.9" y="162.9">ATmega328-PU</text>
<text x="99.9" y="165.2">Y1</text>
<text x="99.9" y="167.8">ECS-160-S-4</text>
<text x="153.9" y="166.1" transform="rotate(-90 153.9 166.1)">1</text>
<text x="159" y="166.3" transform="rotate(-90 159 166.3)">2</text>
<text x="164" y="166.2" transform="rotate(-90 164 166.2)">3</text>
<text x="186.9" y="166.1" transform="rotate(-90 186.9 166.1)">1</text>
<text x="192" y="166.3" transform="rotate(-90 192 166.3)">2</text>
<text x="197.1" y="166.2" transform="rotate(-90 197.1 166.2)">3</text>
<text x="202.2" y="166.3" transform="rotate(-90 202.2 166.3)">4</text>
<text x="207.3" y="166.2" transform="rotate(-90 207.3 166.2)">5</text>
<text x="102.2" y="170.3">C6</text>
<text x="149.8" y="170.6">J4</text>
<text x="182.8" y="170.6">J5</text>
<text x="102.2" y="178.5">RCE5C1H220J0M1H03A</text>
</g>
<g font-size="2.3" fill="#800000">
<text x="160.2" y="40.9">VCC</text>
<text x="157.5" y="63.8">GND</text>
<text x="170.3" y="84.2">VCC</text>
<text x="223.8" y="84.2">VCC</text>
<text x="20.4" y="94.3">VCC</text>
<text x="104.3" y="109.6">VCC</text>
<text x="86.2" y="117.2">Out1</text>
<text x="86.2" y="119.7">Out2</text>
<text x="142.2" y="129.9">Out1</text>
<text x="193" y="132.5">Out2</text>
<text x="170.2" y="140.1">GND</text>
<text x="223.6" y="140.1">GND</text>
<text x="152.6" y="155.3">VCC</text>
<text x="160" y="150.2">Proxi</text>
<text x="162.6" y="152.8">GND</text>
<text x="185.6" y="155.3">VCC</text>
<text x="205.8" y="152.8">GND</text>
<text x="192.5" y="158.4" transform="rotate(-90 192.5 158.4)">Red</text>
<text x="197.6" y="158.4" transform="rotate(-90 197.6 158.4)">Green</text>
<text x="202.7" y="158.4" transform="rotate(-90 202.7 158.4)">Blue</text>
<text x="27.9" y="165.5">GND</text>
<text x="111.8" y="188.4">GND</text>
</g>
<g font-size="1.8" fill="#008000">
<text x="61.8" y="51.4">W2</text>
<text x="62.1" y="53.2">12V , 0.35A</text>
<text x="47.3" y="59.3">120-385V</text>
<text x="51.9" y="57.5">W1</text>
<text x="61.8" y="62.9">W3</text>
<text x="62.1" y="64.6">12V , 0.35A</text>
</g>
<text font-size=".9" fill="#008000" x="54.2" y="46.3">SCREEN</text>
</svg>
